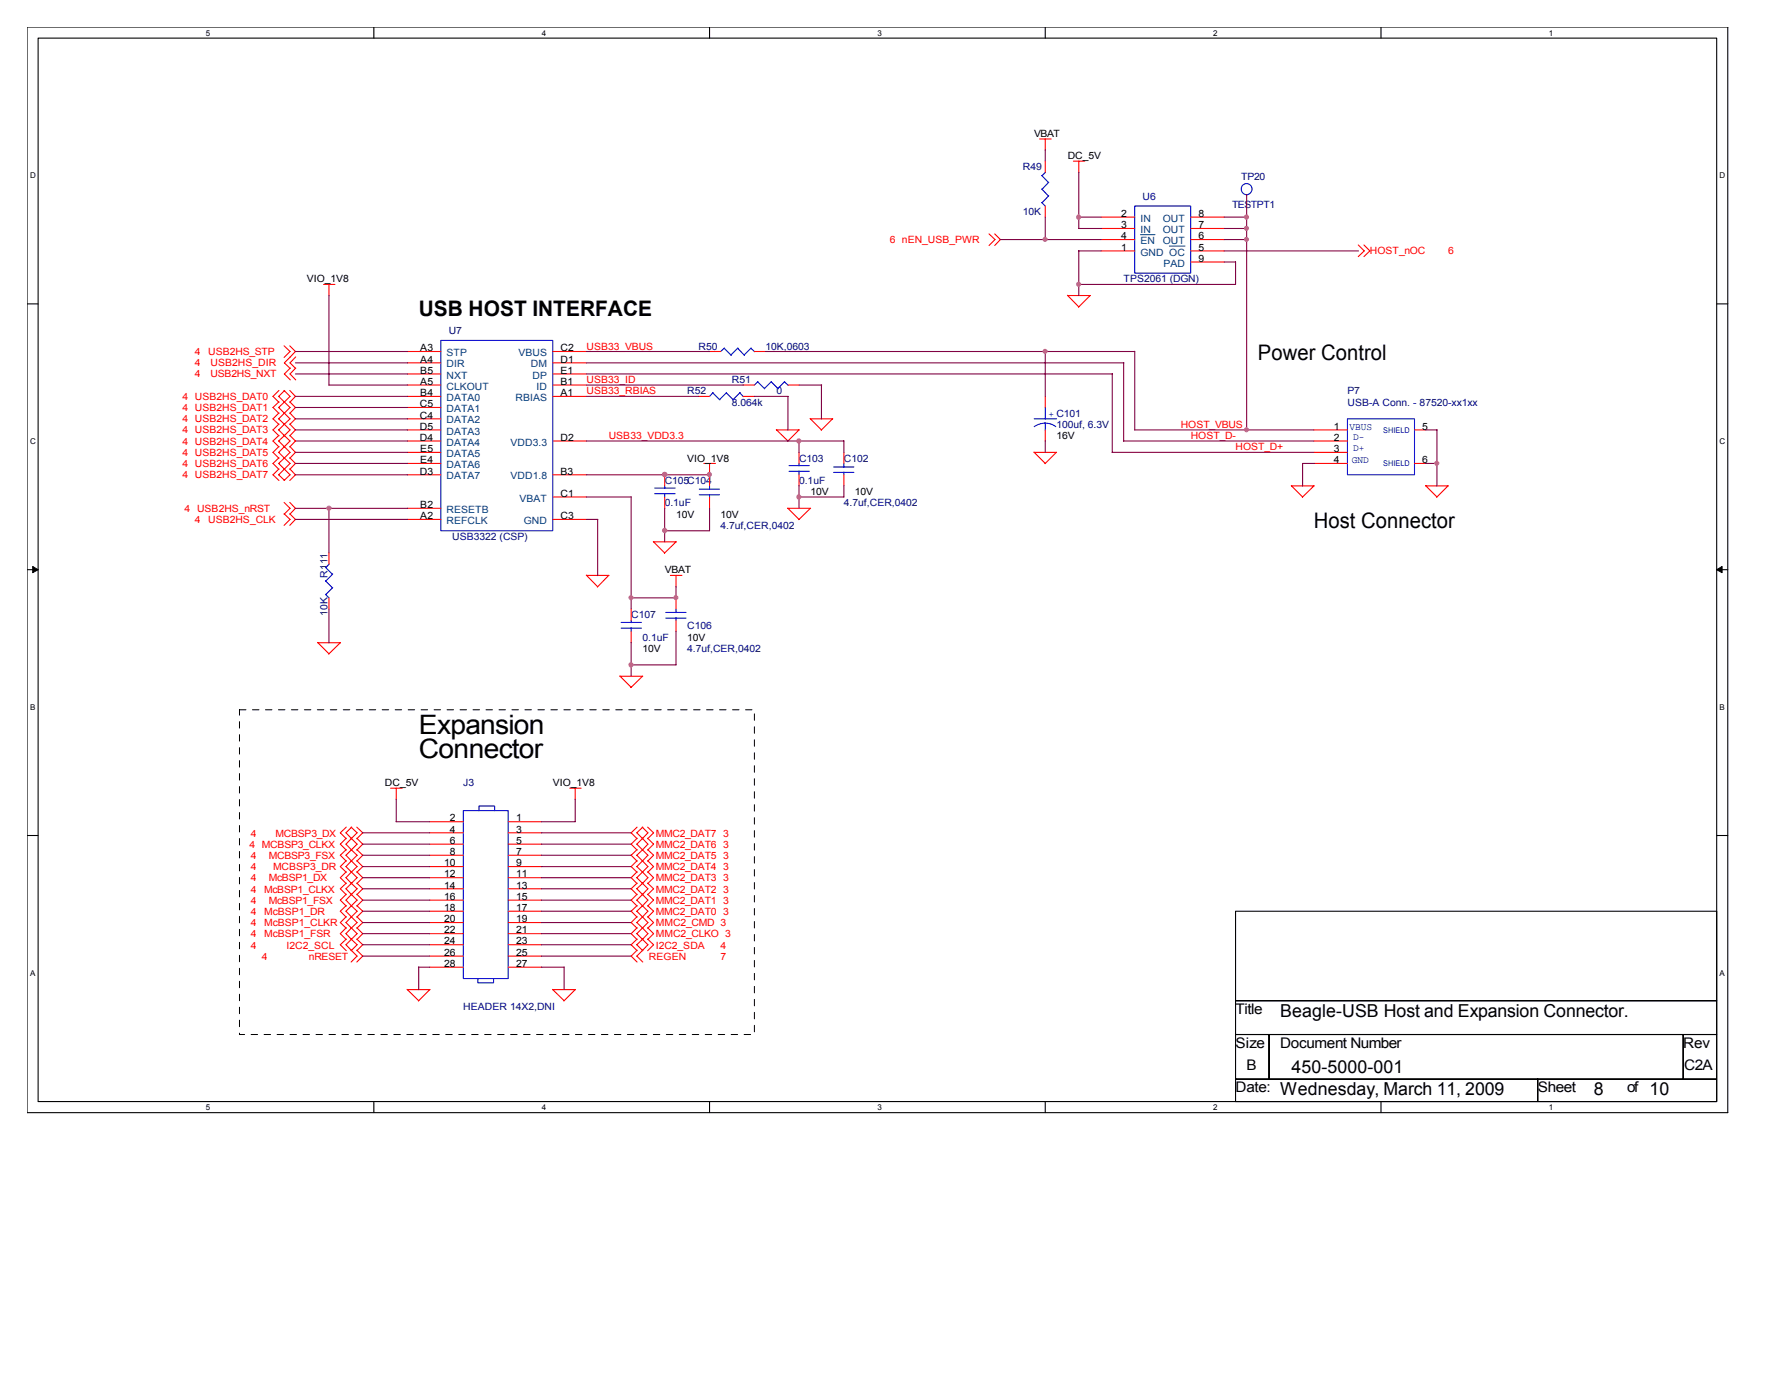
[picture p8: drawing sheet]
<svg xmlns="http://www.w3.org/2000/svg" width="279mm" height="216mm" viewBox="0 0 279 216" stroke-linecap="round" stroke-linejoin="round" font-family="sans-serif">
<path d="M4.2 4.2h266.4v170h-266.4zM6 6h262.9v166.5h-262.9z" fill="none" stroke="#000" stroke-width=".17"/>
<g fill="#fff">
<path d="M32.3 4.4h.6v1.4h-.6z"/>
<path d="M32.3 172.7h.6v1.4h-.6z"/>
</g>
<path d="M58.5 4.2v1.8M58.5 172.5v1.7" fill="none" stroke="#000" stroke-width=".17"/>
<g fill="#fff">
<path d="M84.8 4.4h.7v1.4h-.7z"/>
<path d="M84.8 172.7h.7v1.4h-.7z"/>
</g>
<path d="M111.1 4.2v1.8M111.1 172.5v1.7" fill="none" stroke="#000" stroke-width=".17"/>
<g fill="#fff">
<path d="M137.4 4.4h.7v1.4h-.7z"/>
<path d="M137.4 172.7h.7v1.4h-.7z"/>
</g>
<path d="M163.7 4.2v1.8M163.7 172.5v1.7" fill="none" stroke="#000" stroke-width=".17"/>
<g fill="#fff">
<path d="M190 4.4h.7v1.4h-.7z"/>
<path d="M190 172.7h.7v1.4h-.7z"/>
</g>
<path d="M216.3 4.2v1.8M216.3 172.5v1.7" fill="none" stroke="#000" stroke-width=".17"/>
<g fill="#fff">
<path d="M242.6 4.4h.6v1.4h-.6z"/>
<path d="M242.6 172.7h.6v1.4h-.6z"/>
<path d="M4.7 26.8h.9v1.4h-.9z"/>
<path d="M269.3 26.8h.9v1.4h-.9z"/>
<path d="M4.7 68.4h.9v1.4h-.9z"/>
<path d="M269.3 68.4h.9v1.4h-.9z"/>
</g>
<path d="M4.2 47.6h1.8M268.9 47.6h1.7" fill="none" stroke="#000" stroke-width=".17"/>
<g fill="#fff">
<path d="M4.7 110h.8v1.4h-.8z"/>
<path d="M269.3 110h.8v1.4h-.8z"/>
</g>
<path d="M4.2 89.2h1.8M268.9 89.2h1.7" fill="none" stroke="#000" stroke-width=".17"/>
<path d="M5.1 88.7l.9 .5-.9 .5zM268.9 89.2l.8-.5v1z" fill="#000" stroke="#000" stroke-width=".16"/>
<g fill="#fff">
<path d="M4.7 151.6h.8v1.4h-.8z"/>
<path d="M269.3 151.6h.8v1.4h-.8z"/>
</g>
<path d="M4.2 130.8h1.8M268.9 130.8h1.7M193.5 142.7h75.4v14h-75.4zM193.5 156.7h75.4v5.3h-75.4zM193.5 162h5.3v7h-5.3zM193.5 169h47.3v3.5h-47.3zM198.8 162h64.8v7h-64.8zM240.8 169h28.1v3.5h-28.1zM263.6 162h5.3v7h-5.3z" fill="none" stroke="#000" stroke-width=".17"/>
<path d="M37.5 111.1h80.7v50.9h-80.7v-50.9" fill="none" stroke="#000" stroke-width=".16" stroke-dasharray="1 1 1 1 1 1 1 1"/>
<g fill="none" stroke="#f00" stroke-width=".17">
<path d="M154.9 36.6l.9 .9-.9 .9M155.8 36.6l.9 .9-.9 .9M162.8 21.8h1.8M163.7 21.8v1.7M163.7 25.2v1.8M163.7 32.3v1.7M168.1 25.2h1.8M169 25.2v1.9M172.5 39.3h5.2M172.5 34h5.2M172.5 35.8h5.2M172.5 37.5h5.2"/>
<path d="M186.5 39.3h5.2M186.5 34h5.2M186.5 35.8h5.2M186.5 37.5h5.2M195.2 30.5h.1M212.7 38.4l1 .9-1 .9M213.6 38.4l.9 .9-.9 .9M44.5 54.1l.9 .9-.9 1M45.4 54.1l.9 .9-.9 1M45.5 55.9l-1 .9 1 .9M45.5 57.6l-1 .9 1 1M46.3 55.9l-.9 .9 .9 .9"/>
<path d="M46.3 57.6l-.9 .9 .9 1M50.7 44.5h1.8M51.5 44.5v1.8M63.8 55h5.2M63.8 56.8h5.2M63.8 58.5h5.2M86.6 55h5.3M86.6 56.8h5.3M86.6 58.5h5.3M111.1 55h1.8M118.2 55h1.7M167.2 46.2l1.8 1.8"/>
<path d="M167.2 46.3h3.6M170.7 46.3l-1.8 1.8M186.5 41h5.2M43.7 61.1l-.9 1 .9 .9M43.7 62.9l-.9 .9 .9 .9M43.7 64.6l-.9 1 .9 .9M43.7 66.4l-.9 .9 .9 .9M43.7 68.2l-.9 .8 .9 1M43.7 69.9l-.9 .9 .9 1M43.7 71.7l-.9 .9 .9 .9M43.7 73.4l-.9 .9 .9 .9M44.5 61.1l.9 1-.9 .9"/>
<path d="M44.5 62.9l.9 .9-1.8 1.8 1 .9M44.5 66.4l.9 .9-.9 .9M44.5 68.2l.9 .8-1.8 1.8 1 1M44.5 71.7l.9 .9-1.8 1.7 1 .9M44.5 78.7l.9 .9-.9 .9M44.6 61.1l-1 1 1 .9M44.6 62.9l-1 .9 1.8 1.8-.9 .9M44.6 66.4l-1 .9 1 .9M44.6 68.2l-1 .8 1.8 1.8-.9 1M44.6 71.7l-1 .9 1.8 1.7-.9 .9M45.4 61.1l.9 1-.9 .9M45.4 62.9l.9 .9-.9 .9"/>
<path d="M45.4 64.6l.9 1-.9 .9M45.4 66.4l.9 .9-.9 .9M45.4 71.7l.9 .9-.9 .9M45.4 68.2l.9 .8-.9 1M45.4 69.9l.9 .9-.9 1M45.4 73.4l.9 .9-.9 .9M45.4 78.7l.9 .9-.9 .9M63.8 72.6h5.2M63.8 79.6h5.2M63.8 65.6h5.2M63.8 70.8h5.2M63.8 67.3h5.2"/>
<path d="M63.8 60.3h5.2M63.8 62.1h5.2M63.8 63.8h5.2M63.8 69h5.2M63.8 74.3h5.2M86.6 60.3h5.3M86.6 62.1h5.3M86.6 69h5.3M86.6 74.3h5.3M86.6 77.8h5.3M104.1 74.3v1.8M104.1 77.8v1.8"/>
<path d="M109.4 62.1h1.7M110.2 72.6h1.9M111.1 72.6v3.5M111.1 77.8v1.8M116.4 60.3h1.8M116.4 62.1h1.8M121.6 67.3l1.8 1.7M121.6 67.3h3.6M123.4 79.5l1.7 1.8M123.4 79.6h3.6M123.4 60.3h1.7M125.1 67.3l-1.7 1.8"/>
<path d="M125.1 70.8v1.8M125.1 74.3v1.8M126.9 65.5l1.8 1.8M126.9 79.6l-1.8 1.8M126.9 65.6h3.5M130.4 65.6l-1.8 1.8M132.2 70.8v1.8M132.2 74.3v1.8M161.9 70.8l1.8 1.8M162 70.8h3.5M163.7 62.1v1.7M163.7 67.3v1.7"/>
<path d="M165.4 70.8l-1.7 1.8M202.2 76l1.8 1.8M202.3 76.1h3.5M205.8 76.1l-1.8 1.8M205.8 72.6h5.2M205.8 70.8h5.2M205.8 67.3h5.2M205.8 69h5.2M221.5 72.6h1.8M221.5 67.3h1.8M223.3 76l1.7 1.8M223.3 76.1h3.5"/>
<path d="M226.8 76.1l-1.8 1.8M44.5 80.4l.9 .9-.9 1M45.4 80.4l.9 .9-.9 1M51.5 86.6v1.7M51.5 93.6v1.7M63.8 81.3h5.2M86.6 81.3h5.3M91.8 90l1.8 1.9M91.9 90.1h3.5M95.3 90.1l-1.7 1.8M98.8 95.3v1.8M98.8 98.8v1.8"/>
<path d="M102.3 84.8l1.8 1.8M102.4 84.8h3.5M105 90.1h1.8M105.9 84.8l-1.8 1.8M105.9 90.1v1.8M105.9 93.6v1.7M105.9 97.1v1.7M49.7 100.6l1.8 1.8M49.8 100.6h3.5M53.3 100.6l-1.8 1.8M97.1 105.8l1.7 1.8M97.1 105.9h3.6"/>
<path d="M100.6 105.9l-1.8 1.8M54.2 140l-.9 .9 .9 1M54.2 136.5l-.9 .9 .9 .9M54.2 133l-.9 .9 .9 .9M54.2 131.2l-.9 1 .9 .9M54.2 134.7l-.9 1 .9 .9M54.2 138.3l-.9 .8 .9 1M54.2 129.5l-.9 .9 .9 .9M55 140l.9 .9-1.7 1.8 .9 .9M55 133l.9 .9-.9 .9M55 131.2l.9 1-1.7 1.7 .9 .9M55 134.7l.9 1-.9 .9"/>
<path d="M55 138.3l.9 .8-.9 1M55 129.5l.9 .9-.9 .9M55.1 134.7l-.9 1 1.7 1.7-1.7 1.7 .9 1M55.1 136.5l-.9 .9 .9 .9M55.1 140l-.9 .9 .9 1M55.1 131.2l-.9 1 .9 .9M55.1 129.5l-.9 .9 .9 .9M55.9 136.5l.9 .9-.9 .9M55.9 140l.9 .9-.9 1M55.9 133l.9 .9-.9 .9M55.9 134.7l.9 1-.9 .9M55.9 131.2l.9 1-.9 .9"/>
<path d="M55.9 138.3l.9 .8-.9 1M55.9 129.5l.9 .9-.9 .9M61.2 123.4h1.8M62.1 123.4v1.8M67.3 128.7h5.3M67.3 130.4h5.3M67.3 132.2h5.3M67.3 133.9h5.3M67.3 135.7h5.3M67.3 137.4h5.3M67.3 139.1h5.3M79.6 128.7h5.2"/>
<path d="M79.6 130.4h5.2M79.6 132.2h5.2M79.6 133.9h5.2M79.6 135.7h5.2M79.6 137.4h5.2M79.6 139.1h5.2M89.2 123.4h1.8M90.1 123.4v1.8M99.8 140l-1 .9 1 1M99.8 138.3l-1 .8 1 1M99.8 136.5l-1 .9 1 .9M99.8 133l-1 .9 1 .9"/>
<path d="M99.8 129.5l-1 .9 1 .9M99.8 131.2l-1 1 1 .9M99.8 134.7l-1 1 1 .9M100.6 140l.9 .9-.9 1M100.6 134.7l.9 1-1.8 1.7 1.8 1.7-.9 1M100.6 136.5l.9 .9-.9 .9M100.6 129.5l.9 .9-.9 .9M100.6 131.2l.9 1-.9 .9M100.7 140l-1 .9 1.8 1.8-.9 .9M100.7 138.3l-1 .8 1 1M100.7 129.5l-1 .9 1 .9M100.7 131.2l-1 1 1.8 1.7-.9 .9"/>
<path d="M100.7 133l-1 .9 1 .9M100.7 134.7l-1 1 1 .9M101.4 140l1 .9-1 1M101.4 136.5l1 .9-1 .9M101.4 138.3l1 .8-1 1M101.4 133l1 .9-1 .9M101.4 129.5l1 .9-1 .9M101.4 134.7l1 1-1 .9M101.4 131.2l1 1-1 .9M54.2 143.5l-.9 .9 .9 .9M54.2 145.2l-.9 1 .9 .9M54.2 141.8l-.9 .9 .9 .9"/>
<path d="M54.2 147l-.9 .9 .9 .9M55 143.5l.9 .9-.9 .9M55 141.8l.9 .9-.9 .9M55 148.8l.9 .9-.9 .9M55 147l.9 .9-.9 .9M55.1 143.5l-.9 .9 1.7 1.8-1.7 1.7 .9 .9M55.1 145.2l-.9 1 .9 .9M55.9 143.5l.9 .9-.9 .9M55.9 141.8l.9 .9-.9 .9M55.9 145.2l.9 1-.9 .9M55.9 148.8l.9 .9-.9 .9M55.9 147l.9 .9-.9 .9"/>
<path d="M63.8 154.9l1.8 1.8M63.8 154.9h3.6M67.3 154.9l-1.8 1.8M67.3 140.9h5.3M67.3 142.7h5.3M67.3 144.4h5.3M67.3 146.2h5.3M67.3 147.9h5.3M67.3 149.7h5.3M67.3 151.4h5.3M79.6 140.9h5.2M79.6 142.7h5.2"/>
<path d="M79.6 144.4h5.2M79.6 146.2h5.2M79.6 147.9h5.2M79.6 149.7h5.2M79.6 151.4h5.2M86.5 154.9l1.8 1.8M86.6 154.9h3.5M90.1 154.9l-1.8 1.8M99.8 148.8l-1 .9 1 .9M99.8 147l-1 .9 1 .9M99.8 143.5l-1 .9 1 .9M99.8 141.8l-1 .9 1 .9"/>
<path d="M99.8 145.2l-1 1 1 .9M100.6 143.5l.9 .9-1.8 1.8 1.8 1.7-.9 .9M100.6 145.2l.9 1-.9 .9M100.7 147l-1 .9 1 .9M100.7 148.8l-1 .9 1 .9M100.7 143.5l-1 .9 1 .9M100.7 141.8l-1 .9 1 .9M101.4 145.2l1 1-1 .9M101.4 147l1 .9-1 .9M101.4 143.5l1 .9-1 .9M101.4 141.8l1 .9-1 .9"/>
</g>
<g fill="none" stroke="#00f" stroke-width=".17">
<path d="M163.2 27.5l1 1.1M163.2 29.6l1 1.1M163.2 31.7l.5 .6M163.7 27l-.5 .5M164.3 30.6l-1.1 1.1M164.3 28.5l-1.1 1.1M177.7 32.3h8.8v10.5h-8.8zM69 53.3h17.6v29.8h-17.6zM113.4 54.5l1.1 1.1M113.5 54.5l-.6 .5M115.5 54.5l1.1 1.1M115.6 54.5l-1.1 1.1"/>
<path d="M117.6 54.5l.6 .6M117.6 54.5l-1.1 1.1M118.7 59.8l1.1 1.1M118.7 59.7l-.5 .6M120.8 59.8l1.1 1.1M120.8 59.7l-1.1 1.1M122.9 59.8l.5 .5M122.9 59.7l-1.1 1.1M102.5 77.3h3.2M102.5 76.4h3.2M104.1 76.1v.4M104.1 77.3v.5"/>
<path d="M109.5 76.6h3.2M109.5 77.5h3.2M111.1 76.1v.5M111.1 77.4v.4M111.6 61.5l1.1 1.1M111.7 61.5l-.6 .6M113.7 61.5l1.1 1.1M113.8 61.5l-1.1 1.1M115.9 61.5l.5 .6M115.9 61.5l-1.1 1.1M123.6 73.8h3.1M123.6 72.9h3.1"/>
<path d="M125.1 72.6v.3M125.1 73.7v.6M130.6 73.1h3.1M130.6 74h3.1M132.2 72.6v.6M132.2 73.9v.4M162 66.8l1-.5h.7l1 .1 .7 .4M162 65.6h3.5M163.7 63.8v1.8M163.7 66.3v1.1M211 65.6h10.5v8.7h-10.5zM51 93l.5 .6"/>
<path d="M51 90.9l1.1 1.1M51 88.8l1.1 1.1M51.6 88.3l-.6 .6M52.1 92l-1.1 1.1M52.1 89.9l-1.1 1.1M97.3 98.3h3.2M97.3 97.5h3.2M98.8 97.1v.4M98.8 98.3v.5M104.3 95.9h3.1M104.3 96.8h3.1M105.9 95.3v.6"/>
<path d="M105.9 96.7v.4M72.6 126.9h7v26.3h-7zM75 126.9v-.7h2.5v.7M74.8 153.2v.7h2.5v-.7"/>
<circle cx="195.2" cy="29.6" r=".86"/>
</g>
<path d="M178.6 36.7h2.3M183.1 38.5h2.5" fill="none" stroke="#004080" stroke-width=".16"/>
<g fill="none" stroke="#800040" stroke-width=".17">
<path d="M156.6 37.5h15.9M163.7 23.5v1.7M163.7 34v3.5M168.9 34h3.6M168.9 35.8h3.6M168.9 39.3h3.6M169 27v8.8M169 39.2v7.1M191.7 37.5h3.5M191.7 34h3.5M191.7 35.8h3.5M191.7 39.3h21.1"/>
<path d="M195.2 30.5v36.8M46.3 56.8h17.5M46.3 58.5h17.5M46.3 55h17.5M51.5 46.3v14M91.9 56.8h84.1M91.9 58.5h82.3M91.9 55h19.3M119.9 55h57.8M163.7 55v7.1M174.2 58.5v12.3M176 56.8v12.2"/>
<path d="M177.7 55v12.3M191.7 41h1.8M193.5 41v3.5h-24.6M46.3 70.8h17.5M46.3 69h17.5M46.3 72.6h17.5M46.3 74.3h17.5M46.3 62.1h17.5M46.3 79.6h17.5M46.3 63.8h17.5M46.3 65.6h17.5M46.3 67.3h17.5"/>
<path d="M51.5 60.3h12.3M51.5 79.5v7.1M91.8 77.8h7M91.9 69h40.3M91.9 74.3h19.2M91.9 62.1h17.5M91.9 60.3h24.5M98.8 77.8v17.5M104.1 79.5v5.3M111.1 79.5v3.6h-7M118.2 62.1h5.2M123.4 62.1v5.3"/>
<path d="M125.1 60.3h3.6M125.1 69v1.8M125.1 76v3.6M128.7 60.3v5.3M132.2 76v1.8h-7.1M132.2 69v1.8M163.7 69v1.8M174.2 70.8h31.6M175.9 69h29.9M177.7 67.3h28.1M205.8 72.6h-1.8v3.5M223.3 72.6h1.8"/>
<path d="M223.3 67.3h1.8M225 67.3v8.8M46.3 81.3h17.5M51.5 95.3v5.4M91.9 81.3h1.7M93.6 81.3v8.8M105.9 91.8v1.8h-7.1M105.9 98.8v5.3h-7.1M98.8 100.6v5.3M56.8 137.4h10.5M56.8 132.2h10.5M56.8 139.1h10.5"/>
<path d="M56.8 130.4h10.5M56.8 133.9h10.5M56.8 135.7h10.5M62 128.7h5.3M62.1 125.1v3.6M84.8 137.4h14M84.8 132.2h14M84.8 139.1h14M84.8 130.4h14M84.8 133.9h14M84.8 135.7h14M90.1 125.1v3.6h-5.3"/>
<path d="M56.8 149.7h10.5M56.8 144.4h10.5M56.8 142.7h10.5M56.8 147.9h10.5M56.8 146.2h10.5M56.8 140.9h10.5M65.5 151.4h1.8M65.6 151.4v3.5M84.8 149.7h14M84.8 151.4h3.5M84.8 144.4h14M84.8 142.7h14"/>
<path d="M84.8 147.9h14M84.8 146.2h14M84.8 140.9h14M88.3 151.4v3.5"/>
</g>
<g fill="#f0f" stroke="#f0f" stroke-width=".17">
<circle cx="195.2" cy="67.3" r=".32"/>
<circle cx="195.2" cy="37.5" r=".32"/>
<circle cx="195.2" cy="34" r=".33"/>
<circle cx="195.2" cy="35.7" r=".32"/>
<circle cx="163.7" cy="37.5" r=".32"/>
<circle cx="51.5" cy="79.6" r=".33"/>
<circle cx="163.7" cy="55" r=".32"/>
<circle cx="104.1" cy="83.1" r=".34"/>
<circle cx="104.1" cy="74.3" r=".34"/>
<circle cx="168.9" cy="34" r=".33"/>
<circle cx="168.9" cy="44.5" r=".32"/>
<circle cx="125.1" cy="69" r=".33"/>
<circle cx="98.8" cy="104.1" r=".33"/>
<circle cx="125.1" cy="77.8" r=".33"/>
<circle cx="225" cy="72.5" r=".32"/>
<circle cx="111.1" cy="74.3" r=".33"/>
<circle cx="105.9" cy="93.6" r=".32"/>
<circle cx="98.8" cy="93.6" r=".32"/>
</g>
<g font-size="4.2">
<text x="65.6" y="114.9">Expansion</text>
<text x="65.6" y="118.6">Connector</text>
</g>
<g font-size="3.3">
<text x="65.6" y="49.4">USB HOST INTERFACE</text>
<text x="197" y="56.3">Power Control</text>
<text x="205.8" y="82.6">Host Connector</text>
</g>
<g font-size="2.8">
<text x="200.5" y="159.2">Beagle-USB Host and Expansion Connector.</text>
<text x="202.3" y="168">450-5000-001</text>
<text x="200.5" y="171.5">Wednesday, March 11, 2009</text>
<text x="249.6" y="171.5">8</text>
<text x="258.4" y="171.5">10</text>
</g>
<g font-size="2.3">
<text x="193.5" y="158.7">Title</text>
<text x="193.5" y="164">Size</text>
<text x="195.2" y="167.5">B</text>
<text x="200.5" y="164">Document Number</text>
<text x="263.6" y="164">Rev</text>
<text x="263.8" y="167.5">C2A</text>
<text x="193.5" y="171">Date:</text>
<text x="240.8" y="171">Sheet</text>
<text x="254.8" y="171">of</text>
</g>
<g font-size="1.6">
<text x="162" y="21.4">VBAT</text>
<text x="167.2" y="24.9">DC_5V</text>
<text x="175.6" y="34">2</text>
<text x="175.6" y="35.7">3</text>
<text x="187.7" y="35.7">7</text>
<text x="187.7" y="34">8</text>
<text x="175.6" y="39.2">1</text>
<text x="175.6" y="37.5">4</text>
<text x="187.7" y="37.5">6</text>
<text x="187.7" y="39.2">5</text>
<text x="187.7" y="41">9</text>
<text x="48" y="44.2">VIO_1V8</text>
<text x="65.8" y="55">A3</text>
<text x="65.8" y="56.8">A4</text>
<text x="65.8" y="58.5">B5</text>
<text x="87.8" y="55">C2</text>
<text x="87.8" y="56.8">D1</text>
<text x="87.8" y="58.5">E1</text>
<text x="65.7" y="63.8">C5</text>
<text x="65.7" y="65.5">C4</text>
<text x="65.8" y="60.2">A5</text>
<text x="65.8" y="62">B4</text>
<text x="87.8" y="60.2">B1</text>
<text x="87.8" y="62">A1</text>
<text x="65.7" y="67.3">D5</text>
<text x="65.7" y="69">D4</text>
<text x="65.8" y="70.8">E5</text>
<text x="87.8" y="69">D2</text>
<text x="165.4" y="68.7">16V</text>
<text x="208.9" y="67.3">1</text>
<text x="208.9" y="70.8">3</text>
<text x="208.9" y="69">2</text>
<text x="222.8" y="67.3">5</text>
<text x="65.7" y="74.3">D3</text>
<text x="65.8" y="72.5">E4</text>
<text x="87.8" y="74.3">B3</text>
<text x="87.8" y="77.8">C1</text>
<text x="107.6" y="72.3">VIO_1V8</text>
<text x="126.9" y="77.5">10V</text>
<text x="133.9" y="77.5">10V</text>
<text x="208.9" y="72.5">4</text>
<text x="222.8" y="72.5">6</text>
<text x="65.8" y="79.5">B2</text>
<text x="65.8" y="81.3">A2</text>
<text x="87.8" y="81.3">C3</text>
<text x="105.9" y="81">10V</text>
<text x="112.9" y="81">10V</text>
<text x="104.1" y="89.8">VBAT</text>
<text x="107.6" y="100.3">10V</text>
<text x="100.6" y="102.1">10V</text>
<text x="60.3" y="123.1">DC_5V</text>
<text x="86.6" y="123.1">VIO_1V8</text>
<text x="70.4" y="128.6">2</text>
<text x="70.4" y="130.3">4</text>
<text x="80.8" y="128.6">1</text>
<text x="80.8" y="130.3">3</text>
<text x="69.6" y="135.6">10</text>
<text x="69.6" y="137.4">12</text>
<text x="70.4" y="132.1">6</text>
<text x="70.4" y="133.9">8</text>
<text x="80.8" y="132.1">5</text>
<text x="80.8" y="133.9">7</text>
<text x="80.8" y="135.6">9</text>
<text x="80.8" y="137.4">11</text>
<text x="69.6" y="139.1">14</text>
<text x="69.6" y="140.9">16</text>
<text x="69.6" y="142.6">18</text>
<text x="80.8" y="139.1">13</text>
<text x="80.8" y="140.9">15</text>
<text x="80.8" y="142.6">17</text>
<text x="69.6" y="144.4">20</text>
<text x="69.6" y="146.1">22</text>
<text x="69.6" y="147.9">24</text>
<text x="69.6" y="149.6">26</text>
<text x="80.8" y="144.4">19</text>
<text x="80.8" y="146.1">21</text>
<text x="80.8" y="147.9">23</text>
<text x="80.8" y="149.6">25</text>
<text x="69.6" y="151.4">28</text>
<text x="80.8" y="151.4">27</text>
</g>
<g font-size="1.6" fill="#000080">
<text x="160.2" y="26.7">R49</text>
<text x="194.4" y="28.1">TP20</text>
<text x="160.2" y="33.7">10K</text>
<text x="178.9" y="31.2">U6</text>
<text x="193" y="32.6">TESTPT1</text>
<text x="176" y="44.2">TPS2061 (DGN)</text>
<text x="70.3" y="52.3">U7</text>
<text x="109.4" y="54.7">R50</text>
<text x="114.6" y="60">R51</text>
<text x="119.9" y="54.7">10K,0603</text>
<text x="107.6" y="61.7">R52</text>
<text x="114.6" y="63.5">8.064k</text>
<text x="121.6" y="61.7">0</text>
<text x="211" y="61.7">P7</text>
<text x="211" y="63.5">USB-A Conn. - 87520-xx1xx</text>
<text x="165.4" y="67">100uf, 6.3V</text>
<text x="104.1" y="75.8">C105C104</text>
<text x="125.1" y="72.3">C103</text>
<text x="125.1" y="75.8">0.1uF</text>
<text x="132.2" y="72.3">C102</text>
<text x="104.1" y="79.2">0.1uF</text>
<text x="112.9" y="82.8">4.7uf,CER,0402</text>
<text x="132.2" y="79.2">4.7uf,CER,0402</text>
<text x="70.8" y="84.5">USB3322 (CSP)</text>
<text x="51.3" y="90.4" transform="rotate(-90 51.3 90.4)">R111</text>
<text x="51.3" y="96.4" transform="rotate(-90 51.3 96.4)">10K</text>
<text x="98.8" y="96.8">C107</text>
<text x="100.6" y="100.3">0.1uF</text>
<text x="107.6" y="98.6">C106</text>
<text x="107.6" y="102.1">4.7uf,CER,0402</text>
<text x="72.6" y="123.1">J3</text>
<text x="72.6" y="158.1">HEADER 14X2,DNI</text>
</g>
<g font-size="1.6" fill="#004080">
<text x="178.6" y="34.7">IN</text>
<text x="182.1" y="34.7">OUT</text>
<text x="178.6" y="40">GND OC</text>
<text x="178.6" y="36.5">IN</text>
<text x="178.6" y="38.2">EN</text>
<text x="182.1" y="38.2">OUT</text>
<text x="182.1" y="36.5">OUT</text>
<text x="182.2" y="41.7">PAD</text>
<text x="69.9" y="55.8">STP</text>
<text x="69.9" y="57.5">DIR</text>
<text x="69.9" y="59.3">NXT</text>
<text x="81.2" y="55.8">VBUS</text>
<text x="83.1" y="57.5">DM</text>
<text x="83.4" y="59.3">DP</text>
<text x="69.9" y="61">CLKOUT</text>
<text x="69.9" y="62.8">DATA0</text>
<text x="69.9" y="64.5">DATA1</text>
<text x="80.7" y="62.8">RBIAS</text>
<text x="84" y="61">ID</text>
<text x="69.9" y="66.3">DATA2</text>
<text x="69.9" y="68">DATA3</text>
<text x="69.9" y="69.8">DATA4</text>
<text x="69.9" y="71.5">DATA5</text>
<text x="80" y="69.8">VDD3.3</text>
<text x="69.9" y="73.3">DATA6</text>
<text x="69.9" y="75.1">DATA7</text>
<text x="80" y="75.1">VDD1.8</text>
<text x="69.9" y="80.3">RESETB</text>
<text x="69.9" y="82">REFCLK</text>
<text x="81.4" y="78.5">VBAT</text>
<text x="82" y="82">GND</text>
</g>
<g font-size="1.6" fill="#f00">
<text x="139.4" y="38.1">6 nEN_USB_PWR</text>
<text x="214.5" y="39.8">HOST_nOC</text>
<text x="226.8" y="39.8">6</text>
<text x="30.5" y="57.4">4</text>
<text x="30.5" y="59.1">4</text>
<text x="30.5" y="55.6">4</text>
<text x="32.6" y="55.6">USB2HS_STP</text>
<text x="33" y="57.4">USB2HS_DIR</text>
<text x="33" y="59.1">USB2HS_NXT</text>
<text x="91.9" y="60">USB33_ID</text>
<text x="91.9" y="54.7">USB33_VBUS</text>
<text x="28.6" y="62.6">4 USB2HS_DAT0</text>
<text x="28.6" y="64.4">4 USB2HS_DAT1</text>
<text x="91.9" y="61.7">USB33_RBIAS</text>
<text x="28.6" y="66.1">4 USB2HS_DAT2</text>
<text x="28.6" y="67.9">4 USB2HS_DAT3</text>
<text x="28.6" y="69.6">4 USB2HS_DAT4</text>
<text x="28.6" y="71.4">4 USB2HS_DAT5</text>
<text x="95.3" y="68.7">USB33_VDD3.3</text>
<text x="184.9" y="67">HOST_VBUS</text>
<text x="186.5" y="68.7">HOST_D-</text>
<text x="193.5" y="70.5">HOST_D+</text>
<text x="28.6" y="73.2">4 USB2HS_DAT6</text>
<text x="28.6" y="74.9">4 USB2HS_DAT7</text>
<text x="28.9" y="80.1">4 USB2HS_nRST</text>
<text x="30.5" y="81.9">4</text>
<text x="32.6" y="81.9">USB2HS_CLK</text>
<text x="39.3" y="131">4</text>
<text x="43.1" y="131">MCBSP3_DX</text>
<text x="102.7" y="131">MMC2_DAT7 3</text>
<text x="39.1" y="132.7">4 MCBSP3_CLKX</text>
<text x="39.3" y="138">4</text>
<text x="39.3" y="134.5">4</text>
<text x="39.3" y="136.2">4</text>
<text x="42.1" y="138">McBSP1_DX</text>
<text x="42.1" y="134.5">MCBSP3_FSX</text>
<text x="42.8" y="136.2">MCBSP3_DR</text>
<text x="102.7" y="138">MMC2_DAT3 3</text>
<text x="102.7" y="132.7">MMC2_DAT6 3</text>
<text x="102.7" y="134.5">MMC2_DAT5 3</text>
<text x="102.7" y="136.2">MMC2_DAT4 3</text>
<text x="39.3" y="141.5">4</text>
<text x="39.3" y="139.7">4</text>
<text x="39.3" y="143.3">4</text>
<text x="41.4" y="139.7">McBSP1_CLKX</text>
<text x="41.4" y="143.3">McBSP1_DR</text>
<text x="42.1" y="141.5">McBSP1_FSX</text>
<text x="102.7" y="143.3">MMC2_DAT0 3</text>
<text x="102.7" y="141.5">MMC2_DAT1 3</text>
<text x="102.7" y="139.7">MMC2_DAT2 3</text>
<text x="39.3" y="148.5">4</text>
<text x="39.3" y="145">4</text>
<text x="39.3" y="146.7">4</text>
<text x="41.4" y="145">McBSP1_CLKR</text>
<text x="41.4" y="146.7">McBSP1_FSR</text>
<text x="44.9" y="148.5">I2C2_SCL</text>
<text x="102.7" y="148.5">I2C2_SDA</text>
<text x="102.7" y="145">MMC2_CMD 3</text>
<text x="102.7" y="146.7">MMC2_CLKO 3</text>
<text x="112.9" y="148.5">4</text>
<text x="41" y="150.2">4</text>
<text x="48.4" y="150.2">nRESET</text>
<text x="101.6" y="150.2">REGEN</text>
<text x="112.9" y="150.2">7</text>
</g>
<g font-size="1.6" fill="#00f">
<text x="164.2" y="65.4">+ C101</text>
<text x="211.4" y="67.3">VBUS</text>
<text x="211.9" y="68.9">D-</text>
<text x="211.9" y="70.7">D+</text>
<text x="211.7" y="72.6">GND</text>
</g>
<g font-size="1.3">
<text x="32.3" y="5.6">5</text>
<text x="84.8" y="5.6">4</text>
<text x="137.4" y="5.6">3</text>
<text x="190" y="5.6">2</text>
<text x="242.6" y="5.6">1</text>
<text x="4.7" y="27.9">D</text>
<text x="269.3" y="27.9">D</text>
<text x="4.7" y="69.5">C</text>
<text x="269.3" y="69.5">C</text>
<text x="4.7" y="111.1">B</text>
<text x="269.3" y="111.1">B</text>
<text x="4.7" y="152.7">A</text>
<text x="269.3" y="152.7">A</text>
<text x="32.3" y="173.8">5</text>
<text x="84.8" y="173.8">4</text>
<text x="137.4" y="173.8">3</text>
<text x="190" y="173.8">2</text>
<text x="242.6" y="173.8">1</text>
</g>
<g font-size="1.2" fill="#00f">
<text x="216.6" y="67.7">SHIELD</text>
<text x="216.6" y="73">SHIELD</text>
</g>
</svg>
